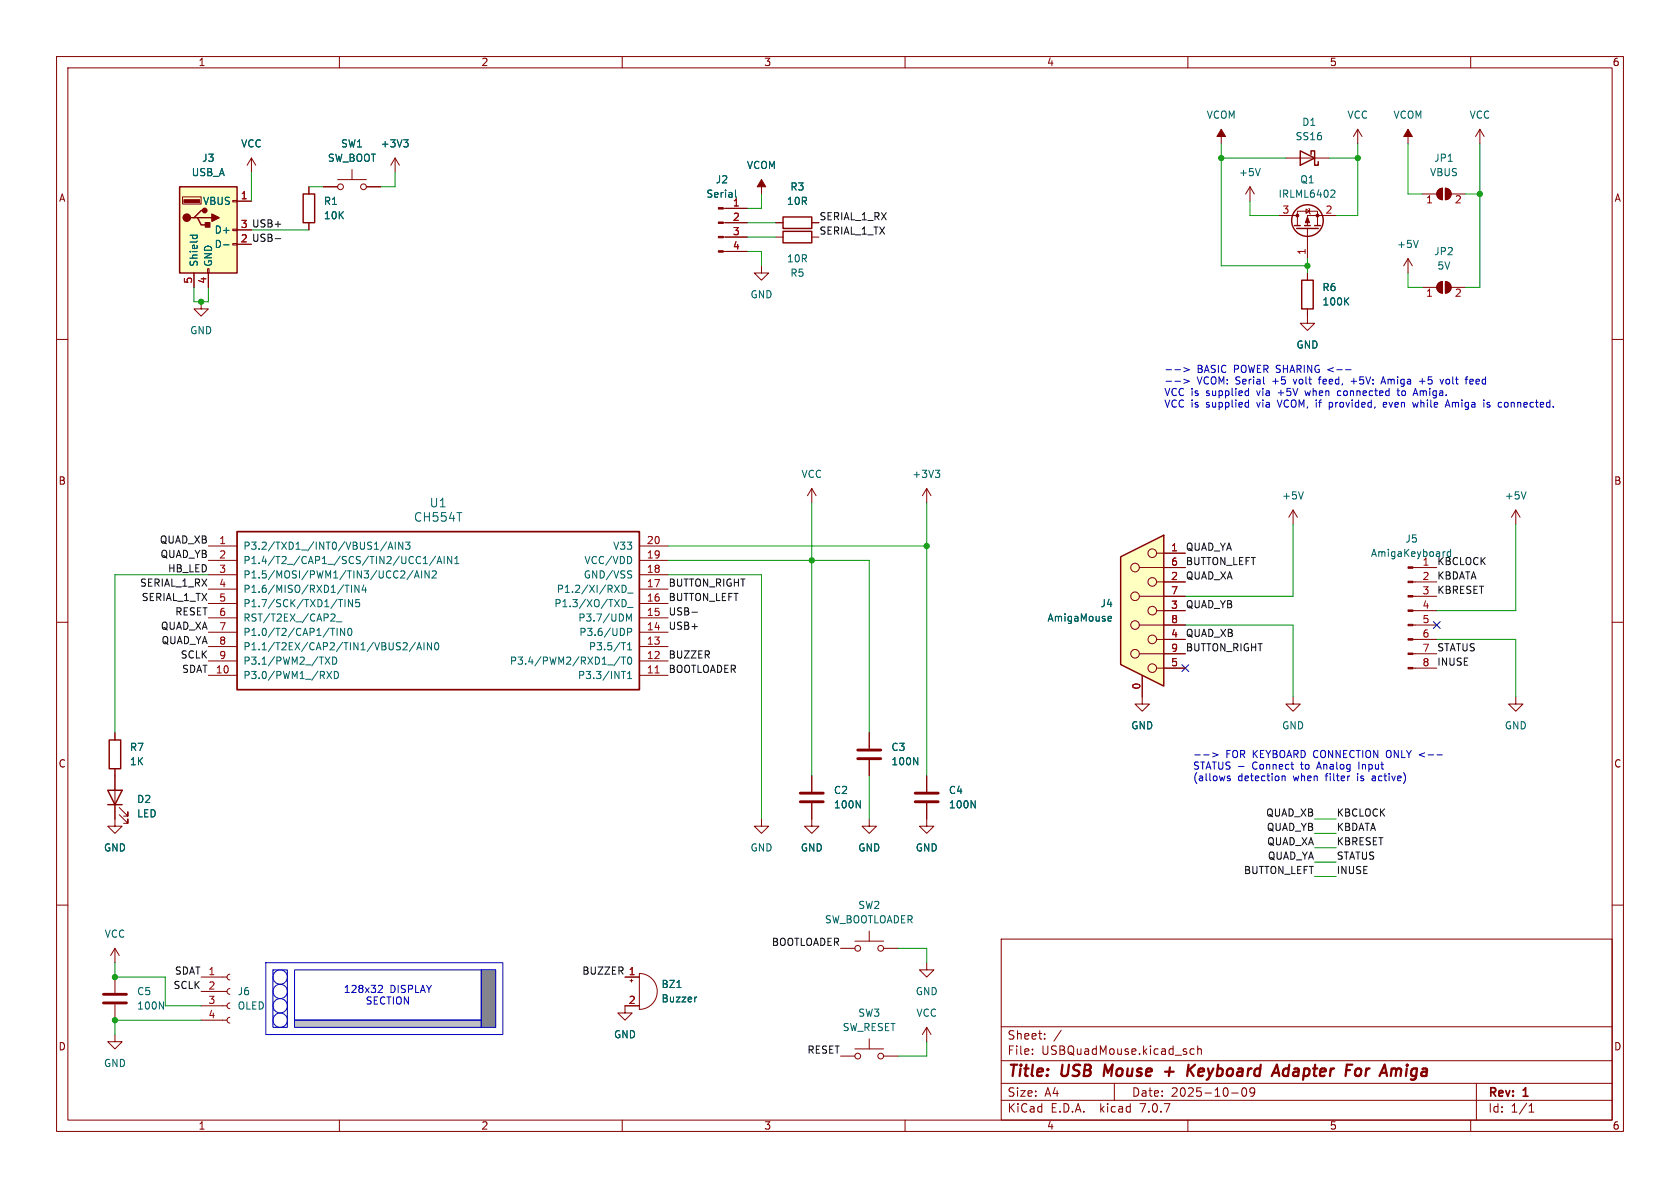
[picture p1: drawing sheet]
<svg xmlns="http://www.w3.org/2000/svg" width="297mm" height="210mm" viewBox="0 0 297 210" stroke-linecap="round" stroke-linejoin="round" font-family="sans-serif">
<g fill="none" stroke="#840000" stroke-width=".18">
<path d="M10 10h277v190h-277zM12 12h273v186h-273zM60 10v2M110 10v2M160 10v2M210 10v2M260 10v2M127.9 39.4h4.2M127.9 36.8h4.2M215.9 22.9v2.5M221 33l-.8 1.3M221 33v2.6"/>
<path d="M221 33l.7 1.3M251.5 34.3h2.5M254.3 33.5l.7-.2v2a1.02 1.02 0 0 1-.9-.6 1.02 1.02 0 0 1 .2-1.2zM255.5 33.3a1.02 1.02 0 0 1 1 1 1.02 1.02 0 0 1-1 1zM256.5 34.3h2.6M261.6 22.9l-.7 1.2M261.6 22.9v2.5M261.6 22.9l.8 1.2M10 60h2M127.9 44.5h4.2M127.9 41.9h4.2M285 60h2"/>
<path d="M10 110h2M285 110h2M10 160h2M285 160h2M177 166h108v32h-108zM60 198v2M110 198v2M160 198v2M177 194.5h108M177 191.5h108M177 187.5h108M177 181.5h108"/>
<path d="M182.5 186.3v.1M182.5 185.5v.1M184.7 183.6v.1M184.7 182.8v.1M187.6 182.1l-1.3 2M197 191.5v3M210 198v2M211.1 185.5l-.4-.1-.3 .3v.4l.1 .2h.6M211.7 185.5l.3-.1 .3 .1 .1 .9M211.7 184.9v1.5M217.7 193.2h1.2M219.7 192.4a.81 .81 0 0 0 .3 1.4l.2-.1 .2-.5-.2-.8"/>
<path d="M221 192.4v.5l.1 .3h.4l.3-.3M221.7 192.4a.99 .99 0 0 1-.3 1.4h-.3M260 198v2M261 191.5v6.5M270.3 196.6h.9M270.3 195.5l.4-.4v1.5"/>
</g>
<path d="M195.4 188.2l-.3 2M206 189.4h1.5M206.8 188.7l-.2 1.5M210.1 188.2l-.2 2M210.3 189.1l.7 1.1M211.3 188.2l-1.3 1.2M227.7 188.9a.66 .66 0 0 0-.9 .4v.7l.3 .2h.4M240 188.9l.5 .1 .2 .3-.1 .5-.4 .4M247.6 189v1.2" fill="none" stroke="#840000" stroke-width=".4"/>
<path d="M52.1 180.3h33v1.3h-33z" fill="#c2c2c2" stroke="#c2c2c2" stroke-width=".18"/>
<path d="M85.1 171.5h2.5v10.1h-2.5z" fill="#848484" stroke="#848484" stroke-width=".18"/>
<g fill="#840000" stroke="#840000" stroke-width=".18">
<path d="M254.3 33.5l.7-.2v2a1.02 1.02 0 0 1-.9-.6 1.02 1.02 0 0 1 .2-1.2z"/>
<path d="M255.5 33.3a1.02 1.02 0 0 1 1 1 1.02 1.02 0 0 1-1 1z"/>
<path d="M127 44.3h.9v.3h-.9z"/>
<path d="M127 41.8h.9v.2h-.9z"/>
<path d="M127 39.2h.9v.3h-.9z"/>
<path d="M127 36.7h.9v.3h-.9z"/>
<path d="M215.9 22.9l.8 1.2h-1.6z"/>
</g>
<path d="M130 33.6l.1 1.2M222.8 29.8l-.4 1.3" fill="none" stroke="#006464" stroke-width=".18"/>
<path d="M198.1 98.4l7.6-3.8v26.7l-7.6-3.8z" fill="#ffffc2"/>
<g fill="none" stroke="#840000" stroke-width=".18">
<path d="M32.3 34.8h3.3v1.3h-3.3zM41.1 35.4h.8v.3h-.8zM41.9 35.6h2.5M44.4 27.9l-.7 1.3M44.4 27.9v2.6M44.4 27.9l.8 1.3M54.6 33v1.3M54.6 39.4v1.2M57.1 33h2.6M59.7 31.8h5.1M62.2 30v1.8M64.8 33h2.5"/>
<path d="M69.8 27.9l-.7 1.3M69.8 27.9v2.6M69.8 27.9l.8 1.3M128.3 39.4h3.8M128.3 36.8h3.8M134.6 31.8v2.5M137.2 39.4h1.2M143.5 39.4h1.3M226.1 38.1h3.3M227.3 27.9h7.6M229.4 39.9v-2.6h3.5v2.6M230.9 37l.6 .3-.6 .4z"/>
<path d="M231.4 36.8l.1 .2v.7l.1 .1M236.2 38.1h-5.1v1.8M240 22.9l-.7 1.2M240 22.9v2.5M240 22.9l.8 1.2M248.9 22.9v2.5M34.3 48.3v2.5M35.6 53.3v1.3h1.2l-1.2 1.3-1.3-1.3h1.3M36.7 47.5h.3v.8h-.3zM36.8 48.3v2.5M41.1 43.1h.8v.2h-.8zM41.1 40.5h.8v.3h-.8z"/>
<path d="M41.9 40.6h2.5M128.3 41.9h3.8M128.3 44.5h3.8M134.6 47v1.3h1.3l-1.3 1.2-1.3-1.2h1.3M137.2 41.9h1.2M143.5 41.9h1.3M231.1 54.6v2.6h1.3l-1.3 1.2-1.2-1.2h1.2M231.1 40.4v5.3M231.1 48.3v1.2M248.9 45.7l-.7 1.3M248.9 45.7v2.6M248.9 45.7l.8 1.3"/>
<path d="M251.5 50.8h2.5M254.3 50.1l.7-.3v2a1.02 1.02 0 0 1-.9-.6 1.02 1.02 0 0 1 .2-1.1zM255.5 49.8a1.02 1.02 0 0 1 1 1 1.02 1.02 0 0 1-1 1zM256.5 50.8h2.6M36.8 96.5h5.1M36.8 99.1h5.1M113 96.5h5.1M113 99.1h5.1M143.5 86.4v2.5M143.5 86.4l-.8 1.2M143.5 86.4l.8 1.2M163.8 86.4v2.5"/>
<path d="M163.8 86.4l-.7 1.2M163.8 86.4l.8 1.2M204.5 97.8h5M228.6 90.2l-.8 1.2M228.6 90.2v2.5M228.6 90.2l.8 1.2M268 90.2l-.8 1.2M268 90.2v2.5M268 90.2l.7 1.2M36.8 119.4h5.1M36.8 116.8h5.1M36.8 114.3h5.1"/>
<path d="M36.8 111.8h5.1M36.8 109.2h5.1M36.8 106.7h5.1M36.8 104.1h5.1M36.8 101.6h5.1M113 119.4h5.1M113 116.8h5.1M113 114.3h5.1M113 111.8h5.1M113 109.2h5.1M113 106.7h5.1M113 104.1h5.1"/>
<path d="M113 101.6h5.1M201.4 115.6h8.1M201.4 110.5h8.1M201.4 105.4h8.1M201.4 100.3h8.1M201.9 119.4v5.1h1.3l-1.3 1.2-1.2-1.2h1.2M204.5 118.1h5M204.5 113h5M204.5 108h5M204.5 102.9h5M249.8 118.1h4.2M249.8 115.6h4.2"/>
<path d="M249.8 113h4.2M249.8 110.5h4.2M249.8 108h4.2M249.8 105.4h4.2M249.8 102.9h4.2M249.8 100.3h4.2M20.3 135.9v10.2h1.3l-1.3 1.2-1.3-1.2h1.3M20.3 129.5v1.3M143.5 137.2v2.8M153.7 129.5v2.8M153.7 134.4v2.8M163.8 137.2v2.8"/>
<path d="M228.6 123.2v1.3h1.3l-1.3 1.2-1.3-1.2h1.3M268 123.2v1.3h1.2l-1.2 1.2-1.3-1.2h1.3M21.1 144l1.5 1.5v-.7v.7h-.8M21.1 142.7l1.5 1.6v-.8v.8h-.8M134.6 144.8v1.3h1.3l-1.3 1.2-1.3-1.2h1.3M143.5 142v4.1h1.3l-1.3 1.2-1.3-1.2h1.3M153.7 144.8v1.3h1.2l-1.2 1.2-1.3-1.2h1.3M163.8 142v4.1h1.3l-1.3 1.2-1.2-1.2h1.2M20.3 167.6v2.6M20.3 172.7v2.8M20.3 177.5v2.8M20.3 167.6l-.7 1.3"/>
<path d="M20.3 167.6l.8 1.3M35.6 172.7h4.5M35.6 177.8h4.5M35.6 175.3h4.5M40.6 179.8l-.3 .2-.2 .3 .2 .4 .3 .1M40.6 177.3l-.3 .1-.2 .4 .2 .4 .3 .1M40.6 174.8l-.3 .1-.2 .3 .2 .4 .3 .2M40.6 172.2l-.3 .1-.2 .4 .2 .4 .3 .1M110.5 172.7h2.5M111.4 173.4h.5M111.6 173.1v.5M113 177.8h-2.5v1.3h1.3l-1.3 1.2-1.3-1.2h1.3"/>
<path d="M113 172.1a3.2 3.2 0 0 1 3.2 3.2 3.2 3.2 0 0 1-3.2 3.1zM148.6 167.6h2.5M151.1 166.4h5.1M153.7 164.6v1.8M156.2 167.6h2.5M163.8 170.2v1.3h1.3l-1.3 1.2-1.2-1.2h1.2M20.3 182.9v1.3h1.3l-1.3 1.2-1.3-1.2h1.3M35.6 180.3h4.5M148.6 186.7h2.5M151.1 185.4h5.1M153.7 183.6v1.8M156.2 186.7h2.5"/>
<path d="M163.8 181.6v2.6M163.8 181.6l-.7 1.3M163.8 181.6l.8 1.3"/>
<circle cx="60.2" cy="33" r=".51"/>
<circle cx="64.3" cy="33" r=".51"/>
<circle cx="203.7" cy="97.8" r=".76"/>
<circle cx="200.7" cy="110.5" r=".76"/>
<circle cx="200.7" cy="105.4" r=".76"/>
<circle cx="200.7" cy="115.6" r=".76"/>
<circle cx="200.7" cy="100.3" r=".76"/>
<circle cx="203.7" cy="113" r=".76"/>
<circle cx="203.7" cy="107.9" r=".76"/>
<circle cx="203.7" cy="102.9" r=".76"/>
<circle cx="203.7" cy="118.1" r=".76"/>
<circle cx="151.6" cy="167.6" r=".51"/>
<circle cx="155.7" cy="167.6" r=".51"/>
<circle cx="151.6" cy="186.7" r=".51"/>
<circle cx="155.7" cy="186.7" r=".51"/>
</g>
<g fill="none" stroke="#840000" stroke-width=".25">
<path d="M31.7 33h10.2v15.3h-10.2zM34.3 38.5h.6l.7 1.3h1.2M34.9 38.5h2.6M36.2 37.2h-.6l-1.3 1.3h-.6M53.6 34.3h2v5.1h-2zM138.4 38.4h5.1v2h-5.1zM228.9 39.9h1M229.9 26.7l2.5 1.2-2.5 1.3zM230.6 39.9h1M231.8 27.3v-.6h.6v2.5h.6v-.6M232.4 39.9h1M138.4 40.9h5.1v2h-5.1z"/>
<path d="M229.2 40.4h3.8M230.1 49.5h2.1v5.1h-2.1zM198.1 98.4l7.6-3.8v26.7l-7.6-3.8zM19 139.7h2.6l-1.3 2.5zM19.3 130.8h2v5.1h-2zM19 142.2h2.6"/>
<circle cx="231.1" cy="39" r="2.79"/>
</g>
<g fill="none" stroke="#006464" stroke-width=".18">
<path d="M71.4 24.7h.7l-.4 .5M71.9 25.2l.2 .2v.3l-.2 .3M130 33.6l.1 1.2M235.5 33.6l.4 .1 .1 .3-.8 .9h.8M33.6 41.6h1.3M34.1 41.6l-.1 .3M34.8 41.6l.1 .3M39.5 43.3h1M237.9 53.2l.5 .7M238.4 52.6l-.7 .8M250.7 42.5l-.4 1.3M68.4 95.8l-1.1 1.6"/>
<path d="M68.6 97.1l.4-1.3 .5 1.3M68.7 96.7h.6M69.9 95.8v1.3M71.2 95.8v1.3l-.7-1.3v1.3M71.7 95.8h.8l-.4 .5 .3 .1v.6l-.2 .1-.5-.1M74.8 99.6h.8M74.8 98.7l.4-.3v1.2M77 98.3l-1.1 1.6M77.3 99.6l.4-1.2 .4 1.2M77.4 99.3h.6M78.5 98.4v1.2M79.9 98.4v1.2l-.8-1.2v1.2"/>
<path d="M80.4 99.6h.7M80.4 98.7l.4-.3v1.2M165.3 83.1h.8l-.4 .5M165.9 83.6l.2 .3v.3l-.2 .2M230.4 86.9l-.4 1.3M255.5 97.5l-.3 .1M256.4 97.6h-.4l-.2 .5M256.4 97.1v1.3M269.8 86.9l-.4 1.3M57.5 116.1l.8 1.3M57.8 118.7l.8 1.3M58.3 116.1l-.8 1.3"/>
<path d="M58.4 111.1h.8M58.6 118.7l-.8 1.3M58.8 116.1a.64 .64 0 0 1 .7 .7 .64 .64 0 0 1-.7 .6zM59 108.5l.2 .3v.3l-.8 .7h.8M59.1 118.7a.64 .64 0 0 1 .7 .6 .64 .64 0 0 1-.7 .7zM59.5 109.9h.9M59.6 111.1v1.2M60.9 111.1v1.2l-.7-1.2v1.2M61 106v1.3M61 103.4h.7M61.7 111.1h.1a.68 .68 0 0 1 .4 .6 .68 .68 0 0 1-.4 .6 .84 .84 0 0 1-.1-1.2zM62.1 103.4v1.3"/>
<path d="M62.3 106v1.3l-.7-1.3v1.3M63.5 103.4v1.3l-.8-1.3v1.3M63.5 106h-.6v.6l.1-.1h.5l.1 .2-.1 .4-.2 .2-.4-.2M64.3 103.4l-.3 .9h.8M64.6 103.9v.8M73 100.8l-1.1 1.7M73.3 102.2l.4-1.3 .4 1.3M73.4 101.8h.6M73.4 113.5l-1 1.7M73.7 114.9l.4-1.3 .4 1.3M73.8 114.5h.6M74.5 100.9v1.3"/>
<path d="M75 113.6v1.3M75.9 100.9v1.3l-.8-1.3v1.3M76.3 113.6v1.3l-.7-1.3v1.3M76.4 101l.5-.1 .2 .4-.8 .9h.8M77 113.7l.1-.1a.68 .68 0 0 1 .5 .6 .68 .68 0 0 1-.5 .7l-.1-.1-.2-.4zM109.6 116.1l-1.1 1.6M109.9 118.7h.7M109.9 116.1h.7M109.9 113.6h.7M110 106a.64 .64 0 0 1 .7 .6 .64 .64 0 0 1-.7 .7M110 103.4a.64 .64 0 0 1 .7 .7 .64 .64 0 0 1-.7 .6zM110.2 116.1v1.3"/>
<path d="M110.8 108.5l.4 .9 .4-.9v1.3M110.9 120h.8M110.9 114l.4-.4v1.3M110.9 119.1l.4-.4v1.3M110.9 111.7h.7l.1-.2-.1-.3-.7-.1v1.2M110.9 114.9h.8M110.9 107.4h1M110.9 104.8h1M111.1 116.3l.1-.2a.68 .68 0 0 1 .5 .7 .68 .68 0 0 1-.5 .6l-.1-.1-.2-.4zM111.5 100.9l.2 .1M111.6 101.6l.1 .2-.1 .3M196 109.7h.4"/>
<path d="M196 109h.3l.2 .3-.6 .1M161.5 133.9l.7 1.3v-1.3M151.4 141.5l.7 1.3v-1.3M171.7 141.5l.7 1.3v-1.3M28.2 177.1l.7 1.3v-1.3M119.7 174.6h.7M123.2 176.3h-.3"/>
</g>
<path d="M41.9 94h71.1v27.9h-71.1z" fill="none" stroke="#840000" stroke-width=".3"/>
<path d="M115.8 119h.7" fill="none" stroke="#a90000" stroke-width=".18"/>
<path d="M151.6 134.1h4.1M151.6 132.6h4.1M141.5 141.7h4M141.5 140.2h4M161.8 141.7h4.1M161.8 140.2h4.1M18.3 177.3h4.1M18.3 175.8h4.1" fill="none" stroke="#840000" stroke-width=".51"/>
<g fill="#840000" stroke="#840000" stroke-width=".18">
<path d="M254.3 50.1l.7-.3v2a1.02 1.02 0 0 1-.9-.6 1.02 1.02 0 0 1 .2-1.1z"/>
<path d="M255.5 49.8a1.02 1.02 0 0 1 1 1 1.02 1.02 0 0 1-1 1z"/>
<path d="M231.1 38.4l.4 1h-.7z"/>
<path d="M32.5 35.3h2.8v.5h-2.8z"/>
<path d="M248.9 118h.9v.2h-.9z"/>
<path d="M248.9 115.4h.9v.3h-.9z"/>
<path d="M248.9 112.9h.9v.3h-.9z"/>
<path d="M248.9 110.4h.9v.2h-.9z"/>
<path d="M248.9 107.8h.9v.3h-.9z"/>
<path d="M248.9 105.3h.9v.2h-.9z"/>
<path d="M248.9 102.7h.9v.3h-.9z"/>
<path d="M248.9 100.2h.9v.3h-.9z"/>
<path d="M134.6 31.8l.8 1.2h-1.5z"/>
<path d="M248.9 22.9l.8 1.2h-1.5z"/>
<circle cx="232.9" cy="38.1" r=".25"/>
<circle cx="229.4" cy="38.1" r=".25"/>
</g>
<path d="M31.7 33h10.2v15.3h-10.2z" fill="#ffffc2" stroke="#ffffc2" stroke-width=".18"/>
<g fill="#840000" stroke="#840000" stroke-width=".25">
<path d="M37.5 37.8l1.2 .7-1.2 .6z"/>
<path d="M36.3 39.4h.8v.7h-.8z"/>
<circle cx="33" cy="38.5" r=".63"/>
<circle cx="36.2" cy="37.2" r=".38"/>
</g>
<path d="M48.7 42.2h.9M122.3 108.2h1" fill="none" stroke="#0f0f0f" stroke-width=".18"/>
<g fill="none" stroke="#0000c2" stroke-width=".18">
<path d="M206.1 65.4h1M206.1 67.4h1M207.7 65.4h1M207.7 67.4h1M209.3 65l1 .4-1 .3M209.3 67l1 .4-1 .4M220.4 69.1h.3M220.4 71.1l.3 .1M220.7 68.7v1.2M220.7 70.7v1.3M220.7 69.9h-.3M220.7 71.9l-.3 .1"/>
<path d="M225.8 70.7l.4 1.3M230.7 69.1l.2 .8M233.1 67h.4M233.3 66.7l-.1 1.2M235 71.9l.4 .1M235 71.1v1.3M235.4 71.1l-.4 .1M236.9 69.1h-.3l-.2 .2 .1 .5 .4 .1M237.9 65.4h1M238.9 67.4h.9M244.1 67.9l.4-1.3 .5 1.3M244.2 67.5h.6"/>
<path d="M245.1 71.2l-.4-.1-.2 .2 .1 .6h.5M245.1 71.4l-.6 .2M247 69.1h.4M247.1 68.7v1.1l.3 .1M249.7 71.1l.3 .9 .2-.6 .3 .6 .2-.9M249.8 69.9l.4-1.2 .5 1.2M249.9 69.6h.6M251 67.4h.9M251.4 66.9v1M254.6 67l.3 .9 .3-.9M255.5 72l.4-1.3 .4 1.3M255.6 71.6h.6"/>
<path d="M259 67h.5M259.4 66.6h.1M260.3 67h-.3l-.2 .2 .1 .6 .4 .1M260.4 67.3l-.6 .2M263.4 71.2l-.3-.1-.2 .2v.2l.5 .1v.3h-.5M266.4 71.1l-.3 .1-.1 .2v.5l.4 .1M211.2 133.4h1M212.8 133.4h1M214.4 133.1l.9 .3-.9 .4M217.5 137.2h-.4l-.1 .2v.1l.5 .2v.3h-.5M219 135.5h.9M226.6 137.3l.2-.1h.3l.1 .8"/>
<path d="M226.6 137.2v.8M228.2 135.1h.5M228.6 136h.1M238.5 137.2h.1M240.3 134.7v1.3M242.7 137.2h-.1M242.7 137.5l-.2 .2 .2 .3M254 133.4h1M47 170.2h41.9v12.7h-41.9zM48.3 171.5h2.5v10.1h-2.5zM52.1 171.5h33v8.8h-33zM66.9 174.2h.5l.2 .3-.8 1h.8"/>
<path d="M85.1 171.5h2.5v10.1h-2.5zM52.1 180.3h33v1.3h-33z"/>
<circle cx="49.5" cy="175.3" r="1.27"/>
<circle cx="49.5" cy="172.7" r="1.27"/>
<circle cx="49.5" cy="177.8" r="1.27"/>
<circle cx="49.5" cy="180.3" r="1.27"/>
</g>
<g fill="none" stroke="#009600" stroke-width=".18">
<path d="M44.4 30.5v5.1M54.6 33h2.5M69.8 30.5v2.5h-2.5M132.1 39.4h5.1M134.6 34.3v2.5h-2.5M215.9 25.4v21.6h15.2M215.9 27.9h11.4M221 35.6v2.5h5.1M234.9 27.9h5.1M240 25.4v12.7h-3.8M248.9 25.4v8.9h2.6M259.1 34.3h2.5"/>
<path d="M261.6 25.4v25.4h-2.5M34.3 50.8v2.5h2.5v-2.5M44.4 40.6h10.2M132.1 44.5h2.5v2.5M132.1 41.9h5.1M231.1 45.7v2.6M248.9 48.3v2.5h2.6M118.1 99.1h35.6v30.4M118.1 96.5h45.7M143.5 88.9v48.3M163.8 88.9v48.3M228.6 92.7v12.7h-19.1"/>
<path d="M268 92.7v15.3h-14M36.8 101.6h-16.5v27.9M118.1 101.6h16.5v43.2M209.5 110.5h19.1v12.7M254 113h14v10.2M153.7 137.2v7.6M232.4 144.8h3.8M232.4 152.4h3.8M232.4 149.9h3.8M232.4 154.9h3.8M232.4 147.3h3.8M20.3 170.2v2.5h8.9v5.1h6.4"/>
<path d="M158.7 167.6h5.1v2.6M35.6 180.3h-15.3v2.6M163.8 184.2v2.5h-5.1"/>
</g>
<path d="M208.9 117.5l1.3 1.2M210.2 117.5l-1.3 1.2M253.4 109.9l1.2 1.2M254.6 109.9l-1.2 1.2" fill="none" stroke="#000084" stroke-width=".18"/>
<g fill="#009600" stroke="#009600" stroke-width=".18">
<circle cx="163.8" cy="96.5" r=".46"/>
<circle cx="20.3" cy="180.3" r=".46"/>
<circle cx="20.3" cy="172.7" r=".46"/>
<circle cx="240" cy="27.9" r=".46"/>
<circle cx="231.1" cy="47" r=".46"/>
<circle cx="261.6" cy="34.3" r=".46"/>
<circle cx="215.9" cy="27.9" r=".46"/>
<circle cx="35.6" cy="53.3" r=".46"/>
<circle cx="143.5" cy="99.1" r=".46"/>
</g>
<g font-size="2.8" fill="#840000">
<text x="178" y="190.9">Title:</text>
<text x="187.7" y="190.9">USB</text>
<text x="196" y="190.9">Mouse</text>
<text x="212.3" y="190.9">Keyboard</text>
<text x="228.4" y="190.9">Adapter</text>
<text x="241.9" y="190.9">For</text>
<text x="249" y="190.9">Amiga</text>
</g>
<g font-size="2.1" fill="#006464">
<text x="75.9" y="89.9">U1</text>
<text x="73.1" y="92.4">CH554T</text>
</g>
<g font-size="2.1" fill="#840000">
<text x="178" y="184">Sheet:</text>
<text x="178" y="186.7">File:</text>
<text x="184.1" y="186.7">USBQuadMouse.kicad_sch</text>
<text x="178" y="196.9">KiCad</text>
<text x="178" y="194.1">Size:</text>
<text x="184.7" y="194.1">A4</text>
<text x="185.7" y="196.9">E.D.A.</text>
<text x="194.6" y="196.9">kicad</text>
<text x="200" y="194.1">Date:</text>
<text x="201.8" y="196.9">7.0.7</text>
<text x="207" y="194.1">2025-10-09</text>
<text x="263" y="194.3">Rev:</text>
<text x="263" y="196.9">Id:</text>
<text x="267.1" y="196.9">1/1</text>
<text x="269.4" y="194.3">1</text>
</g>
<g font-size="1.8" fill="#840000">
<text x="35" y="11.9">1</text>
<text x="85" y="11.9">2</text>
<text x="135" y="11.9">3</text>
<text x="185" y="11.9">4</text>
<text x="235" y="11.9">5</text>
<text x="285" y="11.9">6</text>
<text x="10.3" y="35.9">A</text>
<text x="285.3" y="35.9">A</text>
<text x="42.5" y="42.9">2 USB-</text>
<text x="10.3" y="85.9">B</text>
<text x="285.3" y="85.9">B</text>
<text x="10.3" y="135.9">C</text>
<text x="285.3" y="135.9">C</text>
<text x="10.3" y="185.9">D</text>
<text x="285.3" y="185.9">D</text>
<text x="35" y="199.9">1</text>
<text x="85" y="199.9">2</text>
<text x="135" y="199.9">3</text>
<text x="185" y="199.9">4</text>
<text x="235" y="199.9">5</text>
<text x="285" y="199.9">6</text>
</g>
<g font-size="1.8" fill="#006464">
<text x="213.2" y="21.2">VCOM</text>
<text x="230.1" y="22.5">D1</text>
<text x="238.1" y="21.2">VCC</text>
<text x="246.2" y="21.2">VCOM</text>
<text x="259.7" y="21.2">VCC</text>
<text x="35.6" y="28.8">J3</text>
<text x="42.5" y="26.3">VCC</text>
<text x="57.9" y="28.8">SW_BOOT</text>
<text x="60.2" y="26.3">SW1</text>
<text x="67.2" y="26.3">+3V3</text>
<text x="228.9" y="25">SS16</text>
<text x="253.4" y="28.8">JP1</text>
<text x="33.8" y="31.3">USB_A</text>
<text x="124.8" y="35.2">Serial</text>
<text x="126.4" y="32.6">J2</text>
<text x="131.9" y="30.1">VCOM</text>
<text x="139.6" y="33.9">R3</text>
<text x="218.9" y="31.3">+5V</text>
<text x="225.9" y="35.2">IRLML6402</text>
<text x="229.8" y="32.6">Q1</text>
<text x="252.7" y="31.3">VBUS</text>
<text x="35.8" y="36.4">VBUS</text>
<text x="37.8" y="41.5">D+</text>
<text x="57.2" y="36.4">R1</text>
<text x="57.2" y="39">10K</text>
<text x="139" y="36.4">10R</text>
<text x="35.2" y="47.2" transform="rotate(-90 35.2 47.2)">Shield</text>
<text x="37.7" y="47.2" transform="rotate(-90 37.7 47.2)">GND</text>
<text x="37.8" y="44">D-</text>
<text x="139" y="46.6">10R</text>
<text x="246.9" y="44">+5V</text>
<text x="253.4" y="45.3">JP2</text>
<text x="254" y="47.9">5V</text>
<text x="132.6" y="52.9">GND</text>
<text x="139.6" y="49.1">R5</text>
<text x="233.7" y="51.7">R6</text>
<text x="33.5" y="59.3">GND</text>
<text x="233.7" y="54.2">100K</text>
<text x="229.1" y="61.8">GND</text>
<text x="141.6" y="84.7">VCC</text>
<text x="161.2" y="84.7">+3V3</text>
<text x="226.6" y="88.5">+5V</text>
<text x="265.9" y="88.5">+5V</text>
<text x="42.9" y="97.4">P3.2/TXD1_/INT0/VBUS1/AIN3</text>
<text x="42.9" y="99.9">P1.4/T2_/CAP1_/SCS/TIN2/UCC1/AIN1</text>
<text x="103.2" y="99.9">VCC/VDD</text>
<text x="108.3" y="97.4">V33</text>
<text x="242.3" y="98.7">AmigaKeyboard</text>
<text x="248.4" y="96.1">J5</text>
<text x="251.4" y="100.1">1</text>
<text x="42.9" y="102.5">P1.5/MOSI/PWM1/TIN3/UCC2/AIN2</text>
<text x="42.9" y="105">P1.6/MISO/RXD1/TIN4</text>
<text x="42.9" y="107.5">P1.7/SCK/TXD1/TIN5</text>
<text x="97.9" y="107.5">P1.3/XO/TXD_</text>
<text x="98.3" y="105">P1.2/XI/RXD_</text>
<text x="103.1" y="102.5">GND/VSS</text>
<text x="194.5" y="107.5">J4</text>
<text x="42.9" y="110.1">RST/T2EX_/CAP2_</text>
<text x="42.9" y="112.6">P1.0/T2/CAP1/TIN0</text>
<text x="102.1" y="110.1">P3.7/UDM</text>
<text x="102.3" y="112.6">P3.6/UDP</text>
<text x="185.1" y="110.1">AmigaMouse</text>
<text x="42.9" y="115.2">P1.1/T2EX/CAP2/TIN1/VBUS2/AIN0</text>
<text x="42.9" y="117.7">P3.1/PWM2_/TXD</text>
<text x="90" y="117.7">P3.4/PWM2/RXD1_/T0</text>
<text x="104" y="115.2">P3.5/T1</text>
<text x="42.9" y="120.2">P3.0/PWM1_/RXD</text>
<text x="102.1" y="120.2">P3.3/INT1</text>
<text x="199.9" y="129.1">GND</text>
<text x="226.6" y="129.1">GND</text>
<text x="265.9" y="129.1">GND</text>
<text x="22.9" y="132.9">R7</text>
<text x="22.9" y="135.5">1K</text>
<text x="157.5" y="132.9">C3</text>
<text x="157.5" y="135.5">100N</text>
<text x="24.1" y="142.2">D2</text>
<text x="147.3" y="140.6">C2</text>
<text x="147.3" y="143.1">100N</text>
<text x="167.6" y="140.6">C4</text>
<text x="167.6" y="143.1">100N</text>
<text x="24.1" y="144.7">LED</text>
<text x="18.3" y="150.7">GND</text>
<text x="132.6" y="150.7">GND</text>
<text x="141.5" y="150.7">GND</text>
<text x="151.6" y="150.7">GND</text>
<text x="161.8" y="150.7">GND</text>
<text x="151.6" y="160.9">SW2</text>
<text x="18.4" y="166">VCC</text>
<text x="145.7" y="163.4">SW_BOOTLOADER</text>
<text x="24.1" y="176.1">C5</text>
<text x="24.1" y="178.7">100N</text>
<text x="41.9" y="176.1">J6</text>
<text x="41.9" y="178.7">OLED</text>
<text x="116.8" y="174.9">BZ1</text>
<text x="116.8" y="177.4">Buzzer</text>
<text x="151.6" y="179.9">SW3</text>
<text x="161.8" y="176.1">GND</text>
<text x="161.9" y="179.9">VCC</text>
<text x="108.5" y="183.7">GND</text>
<text x="148.9" y="182.5">SW_RESET</text>
<text x="18.3" y="188.8">GND</text>
</g>
<g font-size="1.8" fill="#a90000">
<text x="42.5" y="35.3">1</text>
<text x="42.5" y="40.4">3</text>
<text x="129.5" y="36.6">1</text>
<text x="129.5" y="39.1">2</text>
<text x="129.5" y="41.7">3</text>
<text x="226.6" y="37.8">3</text>
<text x="234.2" y="37.8">2</text>
<text x="252" y="36.3">1</text>
<text x="257.1" y="36.3">2</text>
<text x="42.5" y="42.9">2</text>
<text x="129.5" y="44.2">4</text>
<text x="230.9" y="45.2" transform="rotate(-90 230.9 45.2)">1</text>
<text x="34" y="50.2" transform="rotate(-90 34 50.2)">5</text>
<text x="36.6" y="50.2" transform="rotate(-90 36.6 50.2)">4</text>
<text x="252" y="52.8">1</text>
<text x="257.1" y="52.8">2</text>
<text x="38.7" y="96.3">1</text>
<text x="38.7" y="98.8">2</text>
<text x="38.7" y="101.3">3</text>
<text x="114.3" y="101.3">18</text>
<text x="114.3" y="98.8">19</text>
<text x="114.3" y="96.3">20</text>
<text x="206.9" y="97.5">1</text>
<text x="206.9" y="100.1">6</text>
<text x="38.7" y="103.9">4</text>
<text x="38.7" y="106.4">5</text>
<text x="114.3" y="106.4">16</text>
<text x="114.3" y="103.9">17</text>
<text x="206.9" y="102.6">2</text>
<text x="206.9" y="107.7">3</text>
<text x="206.9" y="105.2">7</text>
<text x="251.4" y="102.6">2</text>
<text x="251.4" y="105.2">3</text>
<text x="251.4" y="107.7">4</text>
<text x="38.7" y="109">6</text>
<text x="38.7" y="111.5">7</text>
<text x="114.3" y="111.5">14</text>
<text x="114.3" y="109">15</text>
<text x="206.9" y="112.8">4</text>
<text x="206.9" y="110.2">8</text>
<text x="251.4" y="110.2">5</text>
<text x="251.4" y="112.8">6</text>
<text x="38.1" y="119.1">10</text>
<text x="38.7" y="114">8</text>
<text x="38.7" y="116.6">9</text>
<text x="114.3" y="119.1">11</text>
<text x="114.3" y="116.6">12</text>
<text x="114.3" y="114">13</text>
<text x="206.9" y="117.9">5</text>
<text x="206.9" y="115.3">9</text>
<text x="251.4" y="115.3">7</text>
<text x="251.4" y="117.9">8</text>
<text x="201.7" y="122" transform="rotate(-90 201.7 122)">0</text>
<text x="111.1" y="172.5">1</text>
<text x="36.8" y="175">2</text>
<text x="36.8" y="177.5">3</text>
<text x="111.1" y="177.5">2</text>
<text x="36.8" y="180.1">4</text>
</g>
<g font-size="1.8" fill="#0f0f0f">
<text x="42.5" y="40.4">3 USB+</text>
<text x="144.8" y="39">SERIAL_1_RX</text>
<text x="144.8" y="41.6">SERIAL_1_TX</text>
<text x="28.2" y="96.2">QUAD_XB</text>
<text x="28.3" y="98.7">QUAD_YB</text>
<text x="29.6" y="101.3">HB_LED</text>
<text x="209.5" y="97.4">QUAD_YA</text>
<text x="209.5" y="100">BUTTON_LEFT</text>
<text x="254" y="100">KBCLOCK</text>
<text x="24.7" y="103.8">SERIAL_1_RX</text>
<text x="25" y="106.3">SERIAL_1_TX</text>
<text x="118.1" y="103.8">BUTTON_RIGHT</text>
<text x="118.1" y="106.3">BUTTON_LEFT</text>
<text x="209.5" y="102.5">QUAD_XA</text>
<text x="209.5" y="107.6">QUAD_YB</text>
<text x="254" y="102.5">KBDATA</text>
<text x="254" y="105.1">KBRESET</text>
<text x="28.3" y="111.4">QUAD_XA</text>
<text x="28.5" y="114">QUAD_YA</text>
<text x="30.9" y="108.9">RESET</text>
<text x="118.1" y="108.9">USB-</text>
<text x="118.1" y="111.4">USB+</text>
<text x="209.5" y="112.7">QUAD_XB</text>
<text x="31.8" y="116.5">SCLK</text>
<text x="32.1" y="119">SDAT</text>
<text x="118.1" y="119">BOOTLOADER</text>
<text x="118.1" y="116.5">BUZZER</text>
<text x="209.5" y="115.2">BUTTON_RIGHT</text>
<text x="254" y="115.2">STATUS</text>
<text x="254" y="117.8">INUSE</text>
<text x="223.7" y="144.4">QUAD_XB</text>
<text x="223.9" y="147">QUAD_YB</text>
<text x="223.9" y="149.5">QUAD_XA</text>
<text x="236.2" y="147">KBDATA</text>
<text x="236.2" y="149.5">KBRESET</text>
<text x="236.2" y="144.4">KBCLOCK</text>
<text x="219.8" y="154.6">BUTTON_LEFT</text>
<text x="224" y="152.1">QUAD_YA</text>
<text x="236.2" y="154.6">INUSE</text>
<text x="236.2" y="152.1">STATUS</text>
<text x="136.4" y="167.3">BOOTLOADER</text>
<text x="30.8" y="172.4">SDAT 1</text>
<text x="102.8" y="172.4">BUZZER 1</text>
<text x="30.6" y="174.9">SCLK</text>
<text x="142.6" y="186.3">RESET</text>
</g>
<g font-size="1.8" fill="#0000c2">
<text x="205.7" y="70.1">VCC is</text>
<text x="211.6" y="66">BASIC</text>
<text x="211.6" y="68.1">VCOM: Serial</text>
<text x="213.3" y="70.1">supplied</text>
<text x="218.2" y="66">POWER SHARING &lt;--</text>
<text x="222.5" y="70.1">via</text>
<text x="225.2" y="68.1">+5</text>
<text x="226.4" y="70.1">+5V</text>
<text x="229.2" y="68.1">volt</text>
<text x="231.4" y="70.1">when</text>
<text x="233.8" y="68.1">feed,</text>
<text x="237.3" y="70.1">connected</text>
<text x="239.7" y="68.1">+5V:</text>
<text x="245.3" y="68.1">Amiga</text>
<text x="248.2" y="70.1">to</text>
<text x="251.2" y="70.1">Amiga.</text>
<text x="252.2" y="68.1">+5</text>
<text x="256.1" y="68.1">volt</text>
<text x="260.8" y="68.1">feed</text>
<text x="205.7" y="72.1">VCC is</text>
<text x="213.3" y="72.1">supplied</text>
<text x="222.5" y="72.1">via</text>
<text x="226.4" y="72.1">VCOM, if</text>
<text x="235.8" y="72.1">provided,</text>
<text x="245.6" y="72.1">even</text>
<text x="251.1" y="72.1">while</text>
<text x="257.1" y="72.1">Amiga</text>
<text x="264" y="72.1">is</text>
<text x="266.8" y="72.1">connected.</text>
<text x="210.8" y="136.1">STATUS -</text>
<text x="216.7" y="134.1">FOR KEYBOARD CONNECTION ONLY &lt;--</text>
<text x="221.5" y="136.1">Connect</text>
<text x="230.3" y="136.1">to</text>
<text x="233.3" y="136.1">Analog</text>
<text x="240.9" y="136.1">Input</text>
<text x="210.8" y="138.2">(allows</text>
<text x="218.8" y="138.2">detection</text>
<text x="228.8" y="138.2">when</text>
<text x="234.7" y="138.2">filter</text>
<text x="240.4" y="138.2">is</text>
<text x="243.2" y="138.2">active)</text>
<text x="60.7" y="175.7">128x32</text>
<text x="64.5" y="177.8">SECTION</text>
<text x="68.9" y="175.7">DISPLAY</text>
</g>
</svg>
